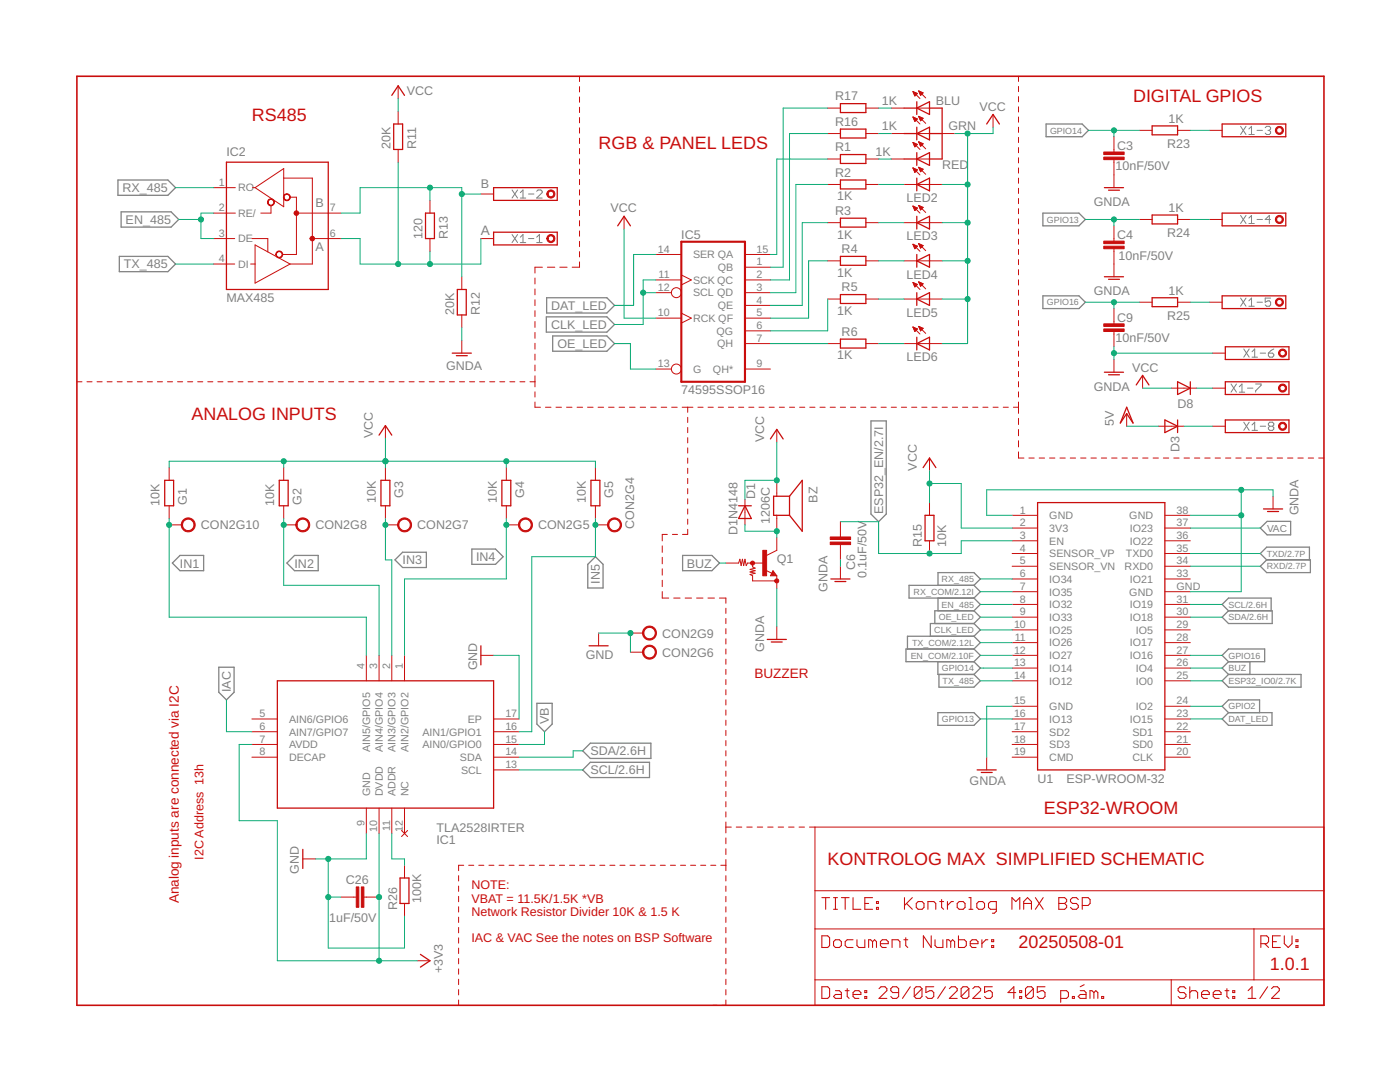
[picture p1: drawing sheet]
<svg xmlns="http://www.w3.org/2000/svg" width="279mm" height="216mm" viewBox="0 0 279 216" stroke-linecap="round" stroke-linejoin="round" font-family="sans-serif">
<g fill="none" stroke="#808080" stroke-width=".2">
<path d="M102.2 37.9l1.1 1.6M103.3 37.9l-1.1 1.6M103.8 38.4l.6-.5v1.6M103.8 39.5h1.1M105.5 38.7h1.1M107.1 38.2l.3-.3h.5l.3 .3v.2l-1.1 1.1h1.1M247.6 25.2l1.1 1.6M248.7 25.2l-1.1 1.6M249.2 25.7l.6-.5v1.6M249.2 26.8h1.1M250.9 26h1M252.5 25.5l.3-.3h.5l.3 .3v.2l-.3 .3"/>
<path d="M253 26h.3M253.3 26l.3 .3v.3l-.3 .2h-.5l-.3-.2M102.2 46.8l1.1 1.6M103.3 46.8l-1.1 1.6M103.8 47.3l.6-.5v1.6M103.8 48.4h1.1M105.5 47.6h1.1M107.1 48.4h1.1M107.1 47.3l.6-.5v1.6M247.6 43l1.1 1.6M247.6 59.5l1.1 1.6M248.7 43l-1.1 1.6"/>
<path d="M248.7 59.5l-1.1 1.6M249.2 43.5l.6-.5v1.6M249.2 44.6h1.1M250.9 43.8h1M253.6 59.5h-1.1v.8l.5-.3h.3l.3 .3v.5l-.3 .3h-.5l-.3-.3M253.6 43.8h-1.1l.8-.8v1.6M245.7 76.6l1.1 1.7M246.8 76.6l-1.1 1.7M247.3 77.2l.6-.6v1.7M247.3 78.3h1.1M248.2 69.6l1.1 1.7M249 77.4h1"/>
<path d="M249.2 60l.6-.5v1.6M249.2 61.1h1.1M249.3 69.6l-1.1 1.7M249.9 70.2l.5-.6v1.7M249.9 71.3h1.1M250.6 76.6h1.1v.3l-1.1 1.1v.3M250.9 60.3h1M251.5 70.5h1.1M253.1 70.5h.9l.2 .2v.3l-.2 .3h-.6l-.3-.3zM254.2 69.6l-.5 .3-.6 .6M248.2 84.2l1.1 1.7M249.3 84.2l-1.1 1.7"/>
<path d="M249.9 84.8l.5-.6v1.7M249.9 85.9h1.1M251.5 85h1.1M253.4 85l-.3-.2v-.3l.3-.3h.6l.2 .3v.3l-.2 .2M253.4 85l-.3 .3v.3l.3 .3h.6l.2-.3v-.3l-.2-.3M253.4 85h.6"/>
</g>
<g fill="none" stroke="#808080" stroke-width=".25">
<path d="M23.5 35.9h10l1.5 1.5-1.5 1.6h-10zM208.8 24.7h7.2l1.2 1.3-1.2 1.3h-7.2zM23.8 51.2h9.7l1.5 1.5-1.5 1.5h-9.7zM24.2 42.3h9.9l1.6 1.5-1.6 1.5h-9.9zM109.1 59.4h12l1.5 1.5-1.5 1.6h-12zM208.1 42.5h7.2l1.3 1.3-1.3 1.3h-7.2zM208.1 59h7.2l1.3 1.3-1.3 1.3h-7.2zM109 63.2h12.1l1.5 1.5-1.5 1.6h-12.1zM110.3 67h10.8l1.5 1.6-1.5 1.5h-10.8zM173.8 84h3.1v18.6l-1.6 1.5-1.5-1.5zM34.4 112.4l1.5-1.6h4.7v3.1h-4.7zM57.3 112.4l1.5-1.6h4.7v3.1h-4.7z"/>
<path d="M78.8 111.7l1.5-1.5h4.8v3h-4.8zM94.2 109.6h4.7l1.5 1.5-1.5 1.5h-4.7zM118.8 111.1l1.6 1.5v4.7h-3.1v-4.7zM136.2 110.8h5.9l1.5 1.6-1.5 1.5h-5.9zM187.2 116.8v-2.5h7.2l1.2 1.2-1.2 1.3M187.2 119.3v2.6M194.4 116.8l1.2 1.3-1.2 1.2M194.4 116.8h-13v2.5h13M194.4 119.3l1.2 1.3-1.2 1.3M251.5 113l1.3-1.3h8.7v2.6h-8.7zM251.5 105.4l1.4-1.4h4.7v2.7h-4.7zM252.8 111.7l-1.3-1.3 1.3-1.2h8.5v2.5"/>
<path d="M43.7 133.1h3v5l-1.5 1.6-1.5-1.6zM187.2 132v2.6h7.2M187.4 134.6v2.5h7l1.2-1.3-1.2-1.2M194.4 129.5h-13.6v2.5h13.6M194.4 121.9l1.2 1.2-1.2 1.3M194.4 124.4h-8.7v2.6M194.4 121.9h-7.8v2.5M194.4 127l1.2 1.2-1.2 1.3M194.4 127h-13.3v2.5M194.4 124.4l1.2 1.3-1.2 1.3M194.4 129.5l1.2 1.3-1.2 1.2M194.4 132l1.2 1.3-1.2 1.3"/>
<path d="M243.9 130.8l1.3-1.3h7.2v2.5h-7.2zM243.9 123.1l1.3-1.2h8.7v2.5h-8.7zM245.2 132l-1.3 1.3 1.3 1.3M245.2 134.6h14.5v2.5h-14.5l-1.3-1.3zM245.2 121.9l-1.3-1.3 1.3-1.3h8.5v2.6M249.4 132v2.6M107.1 140.3h3.1v4.2l-1.5 1.5-1.6-1.5zM116.3 149.8l1.5-1.5h12.1v3h-12.1zM116.3 153.6l1.5-1.5h11.8v3.1h-11.8zM187.2 142.2h7.2l1.2 1.3-1.2 1.2h-7.2zM243.9 143.5l1.3-1.3h8.7v2.5h-8.7zM245.2 142.2l-1.3-1.3 1.3-1.2h6.2v2.5"/>
</g>
<g fill="none" stroke="#c90d0c" stroke-width=".2">
<path d="M79.5 17.1v2.6M115.7 15.2v1.1M115.7 17.3v1.1M115.7 19.3v1.1M182.2 18.3l1.4 1.4M182.2 18.3l.9 .3-.5 .6zM182.2 18.4h.2M182.3 18.5h.4M182.3 18.6h.6M182.4 18.7h.6M182.4 18.8h.5M182.5 19h.3"/>
<path d="M182.5 19.1h.2M183.3 18.1l1.4 1.4M183.3 18.1l.9 .4-.5 .5zM183.4 18.2h.1M183.4 18.4h.4M183.5 18.5h.6M183.5 18.6h.6M183.6 18.7h.4M183.6 18.8h.3M183.7 19h.1M203.3 15.2v1.1M203.3 17.3v1"/>
<path d="M203.3 19.3v1M42.7 37.4h4.3M50.4 37.4h.5M50.9 37.4l5.7-3.8v7.7zM56.6 35.5h5.7v17.2h-4.4M57.9 39.3h1.3v11.5h-2.8M79.5 22.2v2.5M79.5 29.8v2.6M85.8 40v2.5M96 38.7h2.5M115.7 21.4v1.1M115.7 23.5v1"/>
<path d="M115.7 25.5v1.1M115.7 27.6v1M115.7 29.6v1.1M115.7 31.7v1M115.7 33.7v1.1M115.7 35.8v1.1M115.7 37.9v1M115.7 39.9v1.1M165.2 31.7h2.5M165.2 36.8h2.5M165.2 26.6h2.5M165.2 21.6h2.5"/>
<path d="M172.8 31.7h2.5M172.8 36.8h2.5M172.8 26.6h2.5M172.8 21.6h2.5M177.9 31.7h2.5M177.9 26.6h2.5M177.9 21.6h2.5M180.4 36.8h7.6M182.2 33.5l1.4 1.4M182.2 33.5h.1M182.2 33.5l.9 .4-.5 .5M182.2 33.5l.4 .9"/>
<path d="M182.2 23.3l1.4 1.4M182.2 23.3l.9 .4-.5 .5zM182.2 28.4l1.4 1.4M182.2 28.4l.9 .4-.5 .5zM182.2 23.4h.2M182.2 28.5h.1M182.3 33.7h.3M182.3 23.5h.3M182.3 28.6h.3M182.3 33.8h.6M182.3 23.7h.6M182.3 28.7h.6"/>
<path d="M182.4 33.9h.7M182.4 23.8h.6M182.4 28.9h.6M182.4 34h.5M182.4 29h.5M182.4 23.9h.5M182.5 34.2h.3M182.5 24h.3M182.5 29.1h.3M182.5 34.3h.2M182.5 29.2h.2M182.5 24.2h.2"/>
<path d="M182.6 34.4h.1M183 31.7h2.5M183 26.6h2.5M183 21.6h2.5M183.3 33.4l1.4 1.4M183.3 33.4l.9 .4-.5 .5zM183.3 33.4h.2M183.3 23.2l1.4 1.4M183.3 23.2l.9 .4-.5 .5zM183.3 28.3l1.4 1.4M183.3 28.3l.9 .4-.5 .5zM183.4 23.3h.1"/>
<path d="M183.4 28.4h.1M183.4 33.5h.3M183.4 23.4h.4M183.4 28.5h.3M183.5 33.7h.5M183.5 23.5h.6M183.5 28.6h.5M183.5 33.8h.7M183.5 23.7h.7M183.5 28.7h.7M183.6 33.9h.5M183.6 23.8h.4"/>
<path d="M183.6 28.9h.5M183.6 34h.4M183.6 23.9h.3M183.6 29h.3M183.7 34.2h.1M183.7 29.1h.1M183.7 24h.1M188 26.6h2.6M198.2 22.8v2.6M203.3 21.3v1.1M203.3 23.3v1.1M203.3 25.4v1"/>
<path d="M203.3 27.4v1M203.3 29.4v1.1M203.3 31.5v1M203.3 33.5v1M203.3 35.5v1.1M203.3 37.6v1M203.3 39.6v1M222.3 27.3v3M222.3 31.9v5.5M227.4 26h2.5M235 26h2.6M241.4 26h2.5"/>
<path d="M42.7 42.5h4.3M42.7 47.6h4.1M42.7 52.7h4.1M50 52.7h.9M50.3 47.6h3.1v2.7M50.9 48.9l7 3.8-7 3.8zM54.1 41v1.5h-2.1M59.2 42.5h8.9M62.3 47.6h5.8M85.8 47.6v2.5M92.2 55.2v2.6M96 47.6h2.5"/>
<path d="M106.8 55.5v1.2M106.8 57.7v1.1M106.8 59.8v1.2M108.2 53.3h-1.4v1.2M109.2 53.3h1.5M111.7 53.3h1.5M115.7 52.3v1h-1.5M115.7 42v1M115.7 44v1.1M115.7 46.1v1M115.7 48.2v1M115.7 50.2v1.1"/>
<path d="M124.5 43.2v2.5M130.9 55.9h5.1M130.9 58.4h3.1M130.9 50.8h5.1M136 54.9l2 1-2 1M148.7 53.3h5.1M148.7 55.9h5.1M148.7 58.4h5.1M148.7 50.8h5.1M165.2 44.4h2.5M165.2 52h2.5M165.2 59.7h2.5"/>
<path d="M172.8 44.4h2.5M172.8 52h2.5M172.8 59.7h2.5M180.4 44.4h7.6M180.4 52h7.6M180.4 59.7h7.6M182.2 41.1l1.4 1.4M182.2 41.1h.1M182.2 41.1l.9 .4-.5 .5M182.2 41.1l.4 .9M182.2 48.7l1.4 1.4M182.2 48.7l.9 .4-.5 .5z"/>
<path d="M182.2 56.4l1.4 1.4M182.2 56.4l.9 .3-.5 .6zM182.2 41.3h.3M182.2 48.9h.3M182.2 56.5h.2M182.3 49h.5M182.3 56.6h.4M182.3 41.4h.5M182.4 41.5h.7M182.4 49.1h.6M182.4 56.7h.6M182.4 49.2h.6"/>
<path d="M182.4 56.8h.6M182.4 41.6h.6M182.4 57h.5M182.5 41.8h.3M182.5 49.4h.4M182.5 49.5h.2M182.5 57.1h.3M182.5 41.9h.2M182.5 57.2h.1M182.6 42h.1M182.6 49.6h.1M183.3 41l1.4 1.4"/>
<path d="M183.3 41l.9 .4-.5 .5zM183.3 41h.1M183.3 48.6l1.4 1.4M183.3 48.6l.9 .4-.5 .5zM183.3 56.2l1.4 1.4M183.3 56.2l.9 .4-.5 .5zM183.4 48.7h.2M183.4 56.3h.2M183.4 41.1h.3M183.4 56.5h.5M183.5 41.3h.5M183.5 48.9h.4"/>
<path d="M183.5 41.4h.7M183.5 49h.7M183.5 56.6h.6M183.5 49.1h.6M183.5 56.7h.6M183.6 41.5h.5M183.6 41.6h.4M183.6 49.2h.4M183.6 56.8h.4M183.6 49.4h.3M183.6 57h.3M183.7 41.8h.2"/>
<path d="M183.7 57.1h.1M183.7 41.9h.1M183.7 49.5h.1M203.3 41.6v1.1M203.3 43.7v1M203.3 45.7v1M203.3 47.7v1M203.3 49.8v1M203.3 51.8v1M203.3 53.8v1M203.3 55.8v1.1M203.3 57.9v1"/>
<path d="M203.3 59.9v1M222.3 45.1v3M222.3 49.6v5.6M227.4 43.8h2.5M235 43.8h2.6M241.4 43.8h2.5M15.3 76.2h1.1M17.4 76.2h1M19.4 76.2h1M21.4 76.2h1M23.4 76.2h1M25.4 76.2h1"/>
<path d="M27.4 76.2h1M29.4 76.2h1M31.4 76.2h1M33.4 76.2h1M35.4 76.2h1M37.4 76.2h1.1M39.5 76.2h1M41.5 76.2h1M43.5 76.2h1M45.5 76.2h1M47.5 76.2h1M49.5 76.2h1"/>
<path d="M51.5 76.2h1M53.5 76.2h1M55.5 76.2h1M57.5 76.2h1M59.5 76.2h1.1M61.6 76.2h1M63.6 76.2h1M65.6 76.2h1M67.6 76.2h1M69.6 76.2h1M71.6 76.2h1M73.6 76.2h1"/>
<path d="M75.6 76.2h1M77.6 76.2h1M79.7 76.2h.9M81.6 76.2h1.1M83.7 76.2h1M85.7 76.2h1M87.7 76.2h1M89.7 76.2h1M91.7 76.2h1M92.2 62.8v2.6M92.2 67.9v2.6M93.7 76.2h1"/>
<path d="M95.7 76.2h1M97.7 76.2h1M99.7 76.2h1M101.7 76.2h1M103.8 76.2h1M105.8 76.2h1M106.8 62v1.2M106.8 64.2v1.1M106.8 66.3v1.2M106.8 68.5v1.2M106.8 70.7v1.1M106.8 72.8v1.2"/>
<path d="M106.8 75v2.2M106.8 78.2v1M130.9 63.5h5.1M130.9 73.6h3.1M136 62.5l2 1-2 1M148.7 60.9h5.1M148.7 63.5h5.1M148.7 66h5.1M148.7 68.6h5.1M148.7 73.6h5.1M165.2 68.6h2.5M172.8 68.6h2.5"/>
<path d="M180.4 68.6h7.6M182.2 65.3l1.4 1.4M182.2 65.3h.1M182.2 65.3l.9 .3M182.2 65.3l.4 .8 .5-.5M182.2 65.4h.3M182.3 65.5h.5M182.4 65.6h.7M182.4 65.7h.6M182.5 65.9h.3M182.5 66h.2M182.6 66.1h.1"/>
<path d="M183.3 65.1l1.4 1.4M183.3 65.1l.9 .4-.5 .5M183.3 65.1l.4 .9M183.3 65.2h.1M183.4 65.3h.3M183.5 65.4h.5M183.5 65.5h.7M183.6 65.6h.5M183.6 65.7h.4M183.7 65.9h.2M183.7 66h.1M203.3 61.9v1.1"/>
<path d="M203.3 64v1M203.3 66v1M203.3 68v1.1M203.3 70.1v1M203.3 72.1v1M203.3 74.1v1.1M203.3 76.2v1M203.3 78.2v1M222.3 61.6v3M222.3 66.1v3.1M222.3 71.7v2.6M227.4 60.3h2.5"/>
<path d="M228 74.9v2.5M233.7 77.4h5.1M235 60.3h2.6M241.4 60.3h2.5M242 70.5h2.5M242 77.4h2.5M33.8 93.3v2.5M56.6 93.3v2.5M76.9 84.9v2.6M76.9 93.3v2.5M101 93.3v2.5M106.8 80.2v1.1h1.1"/>
<path d="M108.9 81.3h1.1M111 81.3h1.1M113.1 81.3h1.1M115.2 81.3h1.1M117.3 81.3h1.1M118.8 93.3v2.5M119.4 81.3h1.1M121.5 81.3h1.1M123.5 81.3h1.2M125.6 81.3h1.1M127.8 81.3h1M129.9 81.3h1.1"/>
<path d="M132 81.3h1.1M134 81.3h1.1M136.1 81.3h2.2M137.2 81.3v1M137.2 83.3v1M137.2 85.3v1M137.2 87.3v1.1M137.2 89.4v1M137.2 91.4v1M137.2 93.4v1.1M137.2 95.5v1M137.2 97.5v1"/>
<path d="M137.2 99.5v1M139.3 81.3h1M141.3 81.3h1M143.3 81.3h1.1M145.4 81.3h1M147.4 81.3h1M148.7 99.7v5M149.4 81.3h1.1M151.5 81.3h1M153.5 81.3h1M155 85.7v2.5M155 95.8v3.2"/>
<path d="M155.5 81.3h1M157.6 81.3h1M159.6 81.3h1M161.6 81.3h1M163.6 81.3h1.1M165.7 81.3h1M167.7 81.3h1M169.7 81.3h1.1M171.8 81.3h1M173.8 81.3h1M175.8 81.3h1.1M177.9 81.3h1"/>
<path d="M179.9 81.3h1M181.9 81.3h1.1M184 81.3h1M185.5 91.4v2.5M186 81.3h1M188 81.3h1.1M190.1 81.3h1M192.1 81.3h1M194.1 81.3h1.1M196.2 81.3h1M198.2 81.3h1M200.2 81.3h1"/>
<path d="M202.2 81.3h1.1M203.3 80.2v2.3M203.3 83.5v1.2M203.3 85.7v1.3M203.3 87.9v1.3M203.3 90.2v1.2h1M205.3 91.4h1.1M207.4 91.4h1.1M209.5 91.4h1M211.5 91.4h1.1M213.6 91.4h1.1M215.7 91.4h1"/>
<path d="M217.7 91.4h1.1M219.8 91.4h1.1M221.8 91.4h1.1M223.9 91.4h1.1M224.9 82.5v2.5M226 91.4h1.1M228 91.4h1.1M230.1 91.4h1.1M231.2 85h5.1M232.2 91.4h1M234.3 91.4h1M236.3 91.4h1.1"/>
<path d="M238.4 91.4h1M240.4 91.4h1.1M242 85h2.5M242.5 91.4h1.1M244.6 91.4h1M246.6 91.4h1.1M248.7 91.4h1.1M250.8 91.4h1M252.8 91.4h1.1M254.1 99v2.6M254.9 91.4h1.1M257 91.4h1"/>
<path d="M259 91.4h1.1M261.1 91.4h1M263.2 91.4h1M33.8 100.9v2.6M33.8 104.7h2.5M56.6 100.9v2.6M56.6 104.7h2.6M76.9 100.9v2.6M76.9 104.7h2.6M101 100.9v2.6M101 104.7h2.6M118.8 100.9v2.6"/>
<path d="M118.8 104.7h2.6M132.2 108.9v1.3M132.2 111.2v1.3M132.2 113.5v1.3M132.2 115.8v1.3M132.2 118v1.3h1.3M133.2 106.6h-1v1.3M134.2 106.6h1M134.5 119.3h1.2M136.7 119.3h1.3M137.2 101.6v1M137.2 103.6v1"/>
<path d="M137.2 105.6v1h-1M139 119.3h1.3M141.3 119.3h1.3M143.6 119.3h1.3v1.1M144.9 112.4h2.5l.3-.8 .2 1.3 .3-1.3 .2 1.3 .3-1.3 .2 1.3 .3-.5h3M150.2 112.4v.7l.5 .3-1 .2 1 .3-1 .2 1 .3-1 .2 .5 .3v1h4.8M152.8 113.8l1.2 .6M154.3 113.9l.7 1h-1.2zM155 107.3v2.5l-2 1M155 102.8v3.2M155 114.9v2.5M167.7 104.1v3"/>
<path d="M167.7 108.7v3M167.7 113v2.5M185.5 100.3v2.5M185.5 107.9v2.5M202 102.8h5.1M202 107.9h5.1M202 110.4h5.1M202 113h5.1M202 115.5h5.1M202 118.1h5.1M202 105.4h5.1M232.5 102.8h5.1"/>
<path d="M232.5 107.9h5.1M232.5 110.4h5.1M232.5 113h5.1M232.5 115.5h5.1M232.5 118.1h5.1M232.5 105.4h5.1M73.1 130.8v5M75.6 130.8v5M78.2 130.8v5M80.7 130.8v5M96 130.8h2.5M119.5 126.3v2.6"/>
<path d="M125.8 126.3h2.6M125.8 130.1h2.6M144.9 121.4v1M144.9 123.4v1M144.9 125.4v1.1M144.9 127.5v1M144.9 129.5v1M144.9 131.5v1M144.9 133.6v1M144.9 135.6v1M144.9 137.6v1M144.9 139.6v1.1"/>
<path d="M155 125.1v2.5M202 120.6h5.1M202 123.1h5.1M202 130.8h5.1M202 125.7h5.1M202 128.2h5.1M202 133.3h5.1M202 135.8h5.1M232.5 120.6h5.1M232.5 123.1h5.1M232.5 130.8h5.1M232.5 125.7h5.1"/>
<path d="M232.5 128.2h5.1M232.5 133.3h5.1M232.5 135.8h5.1M50.3 143.5h5.1M50.3 146h5.1M50.3 148.5h5.1M50.3 151.1h5.1M98.5 143.5h5.1M98.5 146h5.1M98.5 148.5h5.1M98.5 151.1h5.1M98.5 153.6h5.1"/>
<path d="M144.9 141.7v1M144.9 143.7v1M144.9 145.7v1.1M144.9 147.8v1M144.9 149.8v1M144.9 151.8v1.1M144.9 153.9v1M144.9 155.9v1M144.9 157.9v1.1M144.9 160v1M196.9 151.1v2.5M202 143.5h5.1"/>
<path d="M202 140.9h5.1M202 146h5.1M202 148.5h5.1M202 151.1h5.1M232.5 143.5h5.1M232.5 140.9h5.1M232.5 146h5.1M232.5 148.5h5.1M232.5 151.1h5.1M60.4 171.4h2.6M68.1 179h3M72.6 179h3"/>
<path d="M73.1 161.2v5.1M75.6 161.2v5.1M78.2 161.2v5.1M80.1 165.7l1.2 1.2M80.7 161.2v5.1M80.7 172.7v2.5M81.3 165.7l-1.2 1.2M91.5 174.7v1.1M91.5 176.8v1.1M91.5 178.9v1M92.5 172.7h-1v1M93.5 172.7h1.1"/>
<path d="M95.5 172.7h1.1M97.6 172.7h1M99.6 172.7h1M101.6 172.7h1M103.6 172.7h1M105.6 172.7h1M107.6 172.7h1M109.6 172.7h1.1M111.7 172.7h1M113.7 172.7h1M115.7 172.7h1M117.7 172.7h1"/>
<path d="M119.7 172.7h1M121.7 172.7h1M123.7 172.7h1M125.7 172.7h1M127.8 172.7h1M129.8 172.7h1M131.8 172.7h1M133.8 172.7h1M135.8 172.7h1M137.8 172.7h1M139.8 172.7h1M141.8 172.7h1.1"/>
<path d="M143.8 172.7h1.1M144.9 162v1M144.9 164v2.2M144.9 167.2v1.2M144.9 169.4v1.1M144.9 171.5v2.2M144.9 174.7v1.1M144.9 176.8v1.1M144.9 178.9v1M144.9 165h1M146.9 165h1.1M149 165h1.1"/>
<path d="M151.1 165h1.1M153.2 165h1.1M155.3 165h1.1M157.4 165h1.1M159.5 165h1M161.5 165h102.7v35.6h-101.6v-35.6M162.6 177.7h101.6M80.7 180.3v2.5M83.3 191.7h2.5M91.5 180.9v1.1M91.5 183v1.1M91.5 185.1v1"/>
<path d="M91.5 187.1v1.1M91.5 189.2v1.1M91.5 191.3v1M91.5 193.3v1.1M91.5 195.4v1.1M91.5 197.5v1M91.5 199.5v1.1M144.9 180.9v1.1M144.9 183v1.1M144.9 185.1v1M144.9 187.1v1.1M144.9 189.2v1.1"/>
<path d="M144.9 191.3v1M144.9 193.3v1.1M144.9 195.4v1.1M144.9 197.5v1M144.9 199.5v1.1h-.8M162.6 185.4h101.6M162.6 195.5h101.6M233.7 195.5v5.1M250.3 185.4v10.1M142.3 200.6h.8"/>
<circle cx="135" cy="58.4" r=".99"/>
<circle cx="135" cy="73.6" r=".99"/>
</g>
<path d="M15.3 15.2h248.9v185.4h-248.9z" fill="none" stroke="#c90d0c" stroke-width=".32"/>
<g fill="none" stroke="#c90d0c" stroke-width=".21">
<path d="M164 179.1h1.6M164.8 179.1v2.3M166.3 179.1h.8M166.7 179.1v2.3M167.9 179.1h1.6M168.7 179.1v2.3M170.2 179.1v2.3h1.6M174.1 179.1h-1.5v2.3h1.5M174.9 179.9h.4v.4h-.4zM180.5 179.1v2.3M182.1 179.1l-1.6 1.6M187.5 179.9h.8"/>
<path d="M187.9 179.5v1.6l.4 .3M189.1 179.9v1.5M190.3 179.9h-.4l-.8 .8M193.4 179.1h.4v2.3M206.6 179.1l1.6 2.3M208.2 179.1l-1.6 2.3M211.3 179.1h1.2l.4 .4v.4l-.4 .4 .4 .4v.4l-.4 .3h-1.2zM215.2 179.5l-.4-.4h-.8l-.4 .4v.4l.4 .4h.8l.4 .4v.4l-.4 .3h-.8l-.4-.3M164 186.7h1.2l.4 .4v1.6l-.4 .4h-1.2zM164 196.9h1.2l.4 .4v1.5l-.4 .4h-1.2zM166.3 187.9l.4-.4h.8l.4 .4v.8l-.4 .4h-.8l-.4-.4zM166.3 181.4h.8"/>
<path d="M166.7 197.7h.8l.4 .4v1.1h-1.2l-.4-.4 .4-.4h1.2M168.7 197.7h.8M169.1 197.3v1.5l.4 .4M170.2 198.4h1.6v-.3l-.4-.4h-.8l-.4 .4v.7l.4 .4h.8M170.2 187.5h-1.1l-.4 .4v.8l.4 .4h1.1M171 187.5v1.2l.4 .4h1.2v-1.6M172.6 198.8h.4v.4h-.4zM172.6 197.7h.4v.4h-.4zM172.6 180.3h.8M174.1 187.9l-.3-.4h-.4v1.6M174.1 187.9l.4-.4 .4 .4v1.2M174.1 187.9v1.2"/>
<path d="M174.9 181.1h.4v.3h-.4zM175.4 197.3l.4-.4h.8l.4 .4v.4l-1.6 1.5h1.6M175.7 188.3h1.6v-.4l-.4-.4h-.8l-.4 .4v.8l.4 .4h.8M178 189.1v-1.6h1.2l.4 .4v1.2M179.3 198.1h-1.1l-.4-.4v-.4l.4-.4h.7l.4 .4v1.5l-.4 .4h-.7l-.4-.4M180.4 187.5h.8M180.8 187.1v1.6l.4 .4M180.9 180.3l1.2 1.1M181.7 196.9l-1.6 2.3M182.9 180.3l.3-.4h.8l.4 .4v.8l-.4 .3h-.8l-.3-.3zM184 197.3v1.5l-.4 .4h-.8l-.3-.4M184 197.3l-.4-.4h-.8l-.3 .4v1.5"/>
<path d="M184 197.3l-1.5 1.5M185.2 181.4v-1.5h1.2l.4 .4v1.1M185.8 186.7v2.4l-1.5-2.4v2.4M186.4 196.9h-1.6v1.2l.8-.4h.4l.4 .4v.7l-.4 .4h-.8l-.4-.4M186.6 187.5v1.2l.4 .4h1.2v-1.6M188.7 196.9l-1.6 2.3M189.5 197.3l.4-.4h.7l.4 .4v.4l-1.5 1.5h1.5M189.7 187.9l-.4-.4h-.3v1.6M189.7 187.9v1.2M189.7 187.9l.4-.4 .4 .4v1.2M191 180.3l.4-.4h.8l.4 .4v.8l-.4 .3h-.8l-.4-.3zM191.3 186.7v2.4h1.2l.3-.4v-.8l-.3-.4h-1.2"/>
<path d="M193.4 197.3v1.5l-.4 .4h-.8l-.4-.4M193.4 197.3l-.4-.4h-.8l-.4 .4v1.5M193.4 197.3l-1.6 1.5M193.4 181.4h.8M193.6 188.3h1.6v-.4l-.4-.4h-.8l-.4 .4v.8l.4 .4h.8M194.1 197.3l.4-.4h.8l.4 .4v.4l-1.6 1.5h1.6M194.9 180.3l.4-.4h.8l.4 .4v.8l-.4 .3h-.8l-.4-.3zM196 187.5v1.6M197.1 187.5h-.4l-.7 .8M197.9 188.7h.4v.4h-.4zM197.9 187.5h.4v.4h-.4zM198 196.9h-1.5v1.2l.8-.4h.4l.3 .4v.7l-.3 .4h-.8l-.4-.4"/>
<path d="M198.8 181.4h-1.1l-.4-.3v-.8l.4-.4h1.1v1.9l-.4 .4h-.3M202 181.4v-2.3l.7 .8 .8-.8v2.3M202.7 198.1h-1.5l1.1-1.2v2.3M203.5 198.8h.4v.4h-.4zM203.5 197.7h.4v.4h-.4zM204.3 180.3h1.5M204.3 181.4v-1.5l.8-.8 .7 .8v1.5M206.2 197.3v1.5l-.4 .4h-.7l-.4-.4M206.2 197.3l-.4-.4h-.7l-.4 .4v1.5M206.2 197.3l-1.5 1.5M208.6 196.9h-1.6v1.2l.8-.4h.4l.4 .4v.7l-.4 .4h-.8l-.4-.4M211.3 180.3h1.2"/>
<path d="M211.7 199.2h1.2l.3-.4v-.7l-.3-.4h-1.2v2.3M214 198.8h.4v.4h-.4zM215.6 197.7h.8l.3 .4v1.1h-1.1l-.4-.4 .4-.4h1.1M216 180.7h1.1l.5-.4v-.8l-.5-.4h-1.1v2.3M216.4 196.5l-.8 .4M218.3 198.1l-.4-.4h-.4v1.5M218.3 198.1v1.1M218.3 198.1l.4-.4 .4 .4v1.1M219.9 198.8h.4v.4h-.4zM236.7 197.3l-.4-.4h-.8l-.4 .4v.4l.4 .4h.8l.4 .3v.4l-.4 .4h-.8l-.4-.4M237.4 198.1l.4-.4h.8l.4 .4v1.1M237.4 196.9v2.3"/>
<path d="M239.8 198.4h1.5v-.3l-.3-.4h-.8l-.4 .4v.7l.4 .4h.8M242.1 198.4h1.6v-.3l-.4-.4h-.8l-.4 .4v.7l.4 .4h.8M244.5 197.7h.8M244.9 197.3v1.5l.4 .4M246 198.8h.4v.4h-.4zM246 197.7h.4v.4h-.4zM249.1 199.2h1.5M249.1 197.7l.8-.8v2.3M251.6 188.3h1.2l.4-.4v-.8l-.4-.4h-1.2v2.4M252.4 188.3l.8 .8M253 196.9l-1.6 2.3M253.8 197.3l.3-.4h.8l.4 .4v.4l-1.5 1.5h1.5"/>
<path d="M254 187.9h.7M255.5 186.7h-1.5v2.4h1.5M256.3 186.7v1.6l.8 .8 .8-.8v-1.6M258.6 188.7h.4v.4h-.4zM258.6 187.5h.4v.4h-.4z"/>
</g>
<g fill="none" stroke="#c90d0c" stroke-width=".25">
<path d="M78.2 19l1.3-1.9 1.2 1.9M45.2 32.4h20.3v25.4h-20.3zM78.6 24.7h1.7v5.1h-1.7zM98.5 37.4h12.7v2.6h-12.7zM167.7 30.8h5.1v1.8h-5.1zM167.7 20.7h5.1v1.8h-5.1zM167.7 25.8h5.1v1.7h-5.1zM167.7 35.9h5.1v1.8h-5.1zM180.4 21.6h2.6M180.4 31.7h2.6M180.4 26.6h2.6M183 36.8l2.5-1.3v2.6z"/>
<path d="M183 20.3v2.5M183 25.4v2.5M183 30.5v2.5M183 35.5v2.6M183 21.6l2.5-1.3v2.5zM183 26.6l2.5-1.2v2.5zM183 31.7l2.5-1.2v2.5zM185.5 21.6h2.5v10.1h-2.5M185.5 26.6h2.5M196.9 24.7l1.3-1.9 1.3 1.9M220.4 37.4h3.8M221.2 38h2.2"/>
<path d="M229.9 25.1h5.1v1.8h-5.1zM243.9 24.7h12.7v2.6h-12.7zM84.9 42.5h1.8v5.1h-1.8zM91.3 57.8h1.7v5h-1.7zM98.5 46.3h12.7v2.6h-12.7zM123.3 45.1l1.2-1.9 1.3 1.9M167.7 43.5h5.1v1.8h-5.1zM167.7 51.2h5.1v1.7h-5.1zM167.7 58.8h5.1v1.8h-5.1zM183 43.2v2.5M183 50.8v2.5M183 58.4v2.5"/>
<path d="M183 44.4l2.5-1.2v2.5zM183 52l2.5-1.2v2.5zM183 59.7l2.5-1.3v2.5zM220.4 55.2h3.8M221.2 55.7h2.2M229.9 42.9h5.1v1.8h-5.1zM229.9 59.4h5.1v1.8h-5.1zM243.9 42.5h12.7v2.6h-12.7zM243.9 59h12.7v2.6h-12.7zM90.3 70.5h3.8M91.1 71h2.2M167.7 67.7h5.1v1.7h-5.1z"/>
<path d="M183 67.3v2.5M183 68.6l2.5-1.3v2.5zM220.4 74.3h3.8M221.2 74.8h2.2M226.8 76.8l1.2-1.9 1.3 1.9M235 76.2l2.6 1.2-2.6 1.3zM237.6 76.2v2.5M244.5 69.2h12.7v2.5h-12.7zM244.5 76.2h12.7v2.5h-12.7zM32.9 95.8h1.7v5.1h-1.7zM55.7 95.8h1.8v5.1h-1.8zM75.6 86.8l1.3-1.9 1.3 1.9"/>
<path d="M76 95.8h1.8v5.1h-1.8zM100.2 95.8h1.7v5.1h-1.7zM117.9 95.8h1.8v5.1h-1.8zM153.8 87.6l1.2-1.9 1.3 1.9M157.6 99h-3.2v3.8h3.2M157.6 99v3.8M157.6 99l2.5-3.2v10.2l-2.5-3.2M184.2 93.3l1.3-1.9 1.3 1.9M224.9 81.3l1.2 3.1-1.2-1.9-1.3 1.9zM232.5 83.8l2.5 1.2-2.5 1.3zM235 83.8v2.5M244.5 83.8h12.7v2.5h-12.7z"/>
<path d="M147.4 100.9h2.5M148.7 100.9l1.2 2.6h-2.5zM154.3 114.4l.1 .2h-.4l.3-.5 .5 .7h-.8M165.8 115.5h3.8M166.6 116h2.2M184.6 102.8h1.8v5.1h-1.8zM207.1 100.3h25.4v53.3h-25.4zM252.2 101.6h3.8M253 102.1h2.2M55.4 135.8h43.1v25.4h-43.1zM96 128.9v3.8M117.6 128.9h3.8"/>
<path d="M153.1 127.6h3.8M153.9 128.1h2.2M195 153.6h3.8M195.8 154.1h2.2M60.4 169.5v3.8M79.8 175.2h1.8v5.1h-1.8zM83.9 190.4l1.9 1.3-1.9 1.3"/>
</g>
<g fill="#c90d0c" stroke="#c90d0c" stroke-width=".2">
<path d="M149.8 112.2a.4 .4 0 0 1 .7-.1 .4 .4 0 0 1-.1 .6 .4 .4 0 0 1-.6-.3l.4-.2 .1 .2-.1 .1-.4-.1z" fill-rule="evenodd"/>
<path d="M154.7 115.7a.4 .4 0 0 1 .6-.1 .4 .4 0 0 1-.1 .6 .4 .4 0 0 1-.6-.3l.4-.1 .1 .1-.1 .1-.4-.1z" fill-rule="evenodd"/>
<path d="M53.5 39.9a.7 .7 0 0 1 1.2 0 .7 .7 0 0 1-.4 1.1 .7 .7 0 0 1-.9-.6h.1a.57 .57 0 0 1 .8-.5 .57 .57 0 0 1 .1 .9 .57 .57 0 0 1-.9-.2v-.2h-.1z" fill-rule="evenodd"/>
<path d="M56.7 38.9a.7 .7 0 0 1 1.1 0 .7 .7 0 0 1-.3 1.1 .7 .7 0 0 1-.9-.7h.1a.57 .57 0 0 1 .8-.4 .57 .57 0 0 1 .1 .9 .57 .57 0 0 1-.9-.3v-.2h-.1z" fill-rule="evenodd"/>
<path d="M55.2 50.3a.7 .7 0 0 1 1.1 .1 .7 .7 0 0 1-.3 1 .7 .7 0 0 1-1-.6h.2a.57 .57 0 0 1 .8-.5 .57 .57 0 0 1 .1 1 .57 .57 0 0 1-.9-.3v-.2h-.2z" fill-rule="evenodd"/>
<path d="M58.8 42.3a.46 .46 0 0 1 .7-.1 .46 .46 0 0 1-.2 .8 .46 .46 0 0 1-.6-.5h.5h-.5z" fill-rule="evenodd"/>
<path d="M61.9 47.4a.46 .46 0 0 1 .8-.1 .46 .46 0 0 1-.2 .7 .46 .46 0 0 1-.6-.4h.5h-.5z" fill-rule="evenodd"/>
<path d="M109.3 47.1a.81 .81 0 0 1 1.3 .1 .81 .81 0 0 1-.4 1.2 .81 .81 0 0 1-1.1-.8h.3a.56 .56 0 0 1 .8-.5 .56 .56 0 0 1 .1 1 .56 .56 0 0 1-.9-.3v-.2h-.3z" fill-rule="evenodd"/>
<path d="M109.3 38.2a.81 .81 0 0 1 1.3 .1 .81 .81 0 0 1-.4 1.2 .81 .81 0 0 1-1.1-.8h.3a.56 .56 0 0 1 .8-.5 .56 .56 0 0 1 .1 1 .56 .56 0 0 1-.9-.3v-.2h-.3z" fill-rule="evenodd"/>
<path d="M254.7 25.5a.81 .81 0 0 1 1.3 .1 .81 .81 0 0 1-.4 1.2 .81 .81 0 0 1-1.1-.8h.3a.56 .56 0 0 1 .8-.5 .56 .56 0 0 1 .1 1 .56 .56 0 0 1-.9-.3v-.2h-.3z" fill-rule="evenodd"/>
<path d="M254.7 43.3a.81 .81 0 0 1 1.3 0 .81 .81 0 0 1-.4 1.3 .81 .81 0 0 1-1.1-.8h.3a.56 .56 0 0 1 .8-.5 .56 .56 0 0 1 .1 1 .56 .56 0 0 1-.9-.3v-.2h-.3z" fill-rule="evenodd"/>
<path d="M254.7 59.8a.81 .81 0 0 1 1.3 .1 .81 .81 0 0 1-.4 1.2 .81 .81 0 0 1-1.1-.8h.3a.56 .56 0 0 1 .8-.5 .56 .56 0 0 1 .1 1 .56 .56 0 0 1-.9-.3v-.2h-.3z" fill-rule="evenodd"/>
<path d="M255.4 69.9a.81 .81 0 0 1 1.2 .1 .81 .81 0 0 1-.4 1.2 .81 .81 0 0 1-1-.7h.2a.56 .56 0 0 1 .8-.5 .56 .56 0 0 1 .1 .9 .56 .56 0 0 1-.9-.2v-.2h-.2z" fill-rule="evenodd"/>
<path d="M255.4 76.9a.81 .81 0 0 1 1.2 .1 .81 .81 0 0 1-.4 1.2 .81 .81 0 0 1-1-.8h.2a.56 .56 0 0 1 .8-.4 .56 .56 0 0 1 .1 .9 .56 .56 0 0 1-.9-.3v-.2h-.2z" fill-rule="evenodd"/>
<path d="M255.4 84.5a.81 .81 0 0 1 1.3 .1 .81 .81 0 0 1-.5 1.2 .81 .81 0 0 1-1-.8h.2a.56 .56 0 0 1 .8-.4 .56 .56 0 0 1 .1 .9 .56 .56 0 0 1-.9-.3v-.2h-.2z" fill-rule="evenodd"/>
<path d="M36.6 103.8a1.4 1.4 0 0 1 2.2 .2 1.4 1.4 0 0 1-.9 2.1 1.4 1.4 0 0 1-1.7-1.4h.2a1.14 1.14 0 0 1 1.6-1 1.14 1.14 0 0 1 .3 1.9 1.14 1.14 0 0 1-1.8-.6l-.1-.3h-.2z" fill-rule="evenodd"/>
<path d="M128.6 125.4a1.39 1.39 0 0 1 2.2 .2 1.39 1.39 0 0 1-.8 2.1 1.39 1.39 0 0 1-1.8-1.4h.3a1.15 1.15 0 0 1 1.6-1.1 1.15 1.15 0 0 1 .3 2 1.15 1.15 0 0 1-1.9-.6v-.3h-.3z" fill-rule="evenodd"/>
<path d="M59.4 103.8a1.4 1.4 0 0 1 2.2 .2 1.4 1.4 0 0 1-.8 2.1 1.4 1.4 0 0 1-1.8-1.4h.3a1.14 1.14 0 0 1 1.7-.9 1.14 1.14 0 0 1 .1 1.9 1.14 1.14 0 0 1-1.8-.7v-.3h-.3z" fill-rule="evenodd"/>
<path d="M79.7 103.8a1.4 1.4 0 0 1 2.2 .2 1.4 1.4 0 0 1-.8 2.1 1.4 1.4 0 0 1-1.8-1.4h.3a1.15 1.15 0 0 1 1.6-1 1.15 1.15 0 0 1 .3 1.9 1.15 1.15 0 0 1-1.9-.6v-.3h-.3z" fill-rule="evenodd"/>
<path d="M128.6 129.2a1.39 1.39 0 0 1 2.2 .2 1.39 1.39 0 0 1-.8 2.1 1.39 1.39 0 0 1-1.8-1.4h.3a1.15 1.15 0 0 1 1.6-1.1 1.15 1.15 0 0 1 .3 2 1.15 1.15 0 0 1-1.9-.6v-.3h-.3z" fill-rule="evenodd"/>
<path d="M103.8 103.8a1.4 1.4 0 0 1 2.3 .2 1.4 1.4 0 0 1-.9 2.1 1.4 1.4 0 0 1-1.7-1.4h.2a1.15 1.15 0 0 1 1.6-1 1.15 1.15 0 0 1 .3 1.9 1.15 1.15 0 0 1-1.8-.6l-.1-.3h-.2z" fill-rule="evenodd"/>
<path d="M121.6 103.8a1.4 1.4 0 0 1 2.2 .2 1.4 1.4 0 0 1-.8 2.1 1.4 1.4 0 0 1-1.8-1.4h.3a1.15 1.15 0 0 1 1.6-1 1.15 1.15 0 0 1 .3 1.9 1.15 1.15 0 0 1-1.9-.6v-.3h-.3z" fill-rule="evenodd"/>
</g>
<g fill="#c90d0c" stroke="#c90d0c" stroke-width=".2">
<path d="M152.2 109.8h.8v5.1h-.8z"/>
<path d="M165.7 107.1h4.1v.6h-4.1z"/>
<path d="M165.7 108.2h4.1v.5h-4.1z"/>
<path d="M220.3 31.3h4v.6h-4z"/>
<path d="M220.3 30.3h4v.5h-4z"/>
<path d="M220.3 49.1h4v.5h-4z"/>
<path d="M220.3 48.1h4v.5h-4z"/>
<path d="M220.3 65.6h4v.5h-4z"/>
<path d="M220.3 64.6h4v.5h-4z"/>
<path d="M72.1 177h.5v4h-.5z"/>
<path d="M71.1 177h.5v4h-.5z"/>
</g>
<path d="M136 48.2h12.7v28h-12.7z" fill="none" stroke="#c90d0c" stroke-width=".42"/>
<g fill="none" stroke="#0dab76" stroke-width=".2">
<path d="M79.5 19.7v2.5M35 37.4h7.7M79.5 32.4v20.3M85.8 37.4v2.6M92.2 38.7h3.8M165.2 31.7h-10.2v19.1h-1.2M165.2 36.8h-6.4v21.6h-5M165.2 26.6h-7.6v29.3h-3.8M165.2 21.6h-8.9v31.7h-2.5M175.3 36.8h5.1M175.3 26.6h2.6M175.3 31.7h2.6"/>
<path d="M175.3 21.6h2.6M188 36.8h5.1M193.1 26.6v42h-5.1M198.2 25.4v1.2h-7.6M217.2 26h10.2M222.3 26v1.3M237.6 26h3.8M35 52.7h7.7M35.7 43.8h4.4M42.7 42.5h-2.6v5.1h2.6M68.1 42.5h3.8v-5.1h20.3v17.8M68.1 47.6h3.8v5.1h24.1v-5.1"/>
<path d="M85.8 50.1v2.6M124.5 45.7v17.8h6.4M128.4 58.4h2.5M130.9 55.9h-2.5v8.8h-5.8M130.9 50.8h-4.5v10.1h-3.8M165.2 52h-3.8v11.5h-7.6M165.2 44.4h-5.1v16.5h-6.3M165.2 59.7v6.3h-11.4M175.3 59.7h5.1M175.3 52h5.1M175.3 44.4h5.1M188 59.7h5.1"/>
<path d="M188 52h5.1M188 44.4h5.1M216.6 43.8h10.8M222.3 43.8v1.3M237.6 43.8h3.8M92.2 65.4v2.5M122.6 68.6h3.2v5h5.1M153.8 68.6h11.4M175.3 68.6h5.1M216.6 60.3h10.8M222.3 60.3v1.3M222.3 69.2v2.5"/>
<path d="M222.3 70.5h19.7M228 77.4h5.7M237.6 60.3h3.8M238.8 77.4h3.2M33.8 93.3v-1.3h85v1.3M56.6 92v1.3M76.9 87.5v5.8M101 92v1.3M155 88.2v7.6h-6.3v3.9M185.5 96.5h6.3v8.9h10.2M185.5 93.9v6.4M224.9 85h6.3"/>
<path d="M236.3 85h5.7M247.7 97.7v20.4h-10.1M254.1 99v-1.3h-57.2v5.1h5.1M33.8 103.5v19.6h39.3v7.7M56.6 103.5v13.3h19v14M76.9 103.5v8.2h1.3v19.1M101 103.5v12h-20.3v15.3M118.8 103.5v7.6h-12.7v34.9h-2.5M143.6 112.4h1.3M148.7 104.7v1.3h6.3v1.3M155 117.4v7.7M167.7 111.7v1.3"/>
<path d="M167.7 104.1h7.6v6.3h16.5v-2.5h10.2M195.6 118.1h6.4M195.6 115.5h6.4M237.6 102.8h10.1M237.6 105.4h13.9M237.6 110.4h13.9M237.6 113h13.9M45.2 139.7v6.3h5.1M98.5 130.8h5.1v12.7M119.5 126.3h6.3v3.8M195.6 133.3h6.4M195.6 123.1h6.4"/>
<path d="M195.6 128.2h6.4M195.6 125.7h6.4M195.6 120.6h6.4M195.6 135.8h6.4M195.6 130.8h6.4M237.6 133.3h6.3M237.6 123.1h6.3M237.6 120.6h6.3M237.6 135.8h6.3M237.6 130.8h6.3M50.3 148.5h-2.6v15.3h7.7v27.9h27.9M103.6 153.6h12.7"/>
<path d="M108.7 146v2.5h-5.1M116.3 149.8h-1.9v1.3h-10.8M195.6 143.5h6.4M202 140.9h-5.1v10.2M237.6 140.9h6.3M237.6 143.5h6.3M65.5 179h2.6M65.5 171.4v17.8h15.2v-6.4M73.1 166.3v5.1h-10.1M75.6 166.3v25.4M78.2 166.3v5.1h2.5v1.3"/>
</g>
<g fill="#0dab76" stroke="#0dab76" stroke-width=".2">
<circle cx="155" cy="106" r=".51"/>
<circle cx="247.7" cy="102.8" r=".51"/>
<circle cx="247.7" cy="97.7" r=".51"/>
<circle cx="222.3" cy="70.5" r=".51"/>
<circle cx="155" cy="95.8" r=".51"/>
<circle cx="185.5" cy="96.5" r=".51"/>
<circle cx="193.1" cy="59.7" r=".51"/>
<circle cx="193.1" cy="52" r=".51"/>
<circle cx="193.1" cy="44.4" r=".51"/>
<circle cx="193.1" cy="36.8" r=".51"/>
<circle cx="193.1" cy="26.6" r=".51"/>
<circle cx="76.9" cy="92" r=".51"/>
<circle cx="56.6" cy="92" r=".51"/>
<circle cx="101" cy="92" r=".51"/>
<circle cx="128.4" cy="58.4" r=".51"/>
<circle cx="85.8" cy="37.4" r=".51"/>
<circle cx="92.2" cy="38.7" r=".51"/>
<circle cx="85.8" cy="52.7" r=".51"/>
<circle cx="79.5" cy="52.7" r=".51"/>
<circle cx="40.1" cy="43.8" r=".51"/>
<circle cx="185.5" cy="110.4" r=".51"/>
<circle cx="222.3" cy="26" r=".51"/>
<circle cx="222.3" cy="43.8" r=".51"/>
<circle cx="222.3" cy="60.3" r=".51"/>
<circle cx="125.8" cy="126.3" r=".51"/>
<circle cx="65.5" cy="171.4" r=".51"/>
<circle cx="65.5" cy="179" r=".51"/>
<circle cx="75.6" cy="179" r=".51"/>
<circle cx="75.6" cy="191.7" r=".51"/>
<circle cx="56.6" cy="104.7" r=".51"/>
<circle cx="76.9" cy="104.7" r=".51"/>
<circle cx="33.8" cy="104.7" r=".51"/>
<circle cx="101" cy="104.7" r=".51"/>
<circle cx="118.8" cy="104.7" r=".51"/>
</g>
<g font-size="3.6" fill="#c90d0c">
<text x="226.1" y="20.3">DIGITAL GPIOS</text>
<text x="50.3" y="24.1">RS485</text>
<text x="119.5" y="29.8">RGB &amp; PANEL LEDS</text>
<text x="38.2" y="83.8">ANALOG INPUTS</text>
<text x="208.4" y="162.5">ESP32-WROOM</text>
<text x="165.2" y="172.7">KONTROLOG MAX SIMPLIFIED SCHEMATIC</text>
<text x="203.3" y="189.2">20250508-01</text>
<text x="253.4" y="193.6">1.0.1</text>
</g>
<text font-size="2.7" fill="#808080" x="96" y="47">A</text>
<g font-size="2.7" fill="#c90d0c">
<text x="150.6" y="135.2">BUZZER</text>
<text x="35.7" y="180.3" transform="rotate(-90 35.7 180.3)">Analog inputs are connected via I2C</text>
</g>
<g font-size="2.5" fill="#808080">
<text x="81.2" y="18.9">VCC</text>
<text x="166.7" y="20.1">R17</text>
<text x="176" y="20.9">1K</text>
<text x="186.8" y="20.9">BLU</text>
<text x="195.5" y="22.1">VCC</text>
<text x="77.9" y="29.8" transform="rotate(-90 77.9 29.8)">20K</text>
<text x="83" y="29.8" transform="rotate(-90 83 29.8)">R11</text>
<text x="166.7" y="25.1">R16</text>
<text x="176" y="26">1K</text>
<text x="189.3" y="26">GRN</text>
<text x="222.9" y="30">C3</text>
<text x="233" y="29.5">R23</text>
<text x="233.2" y="24.5">1K</text>
<text x="45.2" y="31.1">IC2</text>
<text x="166.7" y="30.2">R1</text>
<text x="166.7" y="35.3">R2</text>
<text x="174.7" y="31.1">1K</text>
<text x="188" y="33.6">RED</text>
<text x="222.6" y="34">10nF/50V</text>
<text x="24.4" y="38.3">RX_485</text>
<text x="63" y="41.3">B</text>
<text x="96" y="37.4">B</text>
<text x="167.1" y="40">1K</text>
<text x="180.9" y="40.4">LED2</text>
<text x="218.3" y="41.1">GNDA</text>
<text x="25.1" y="44.7">EN_485</text>
<text x="84.3" y="47.6" transform="rotate(-90 84.3 47.6)">120</text>
<text x="89.4" y="47.6" transform="rotate(-90 89.4 47.6)">R13</text>
<text x="121.8" y="42.4">VCC</text>
<text x="136" y="47.6">IC5</text>
<text x="166.7" y="42.9">R3</text>
<text x="167.1" y="47.6">1K</text>
<text x="180.9" y="48">LED3</text>
<text x="222.9" y="47.7">C4</text>
<text x="233" y="47.3">R24</text>
<text x="233.2" y="42.3">1K</text>
<text x="24.7" y="53.6">TX_485</text>
<text x="63" y="50.1">A</text>
<text x="168" y="50.5">R4</text>
<text x="223.2" y="51.8">10nF/50V</text>
<text x="167.1" y="55.2">1K</text>
<text x="168" y="58.1">R5</text>
<text x="180.9" y="55.6">LED4</text>
<text x="218.3" y="58.9">GNDA</text>
<text x="233.2" y="58.8">1K</text>
<text x="45.2" y="60.3">MAX485</text>
<text x="90.6" y="62.8" transform="rotate(-90 90.6 62.8)">20K</text>
<text x="95.7" y="62.8" transform="rotate(-90 95.7 62.8)">R12</text>
<text x="110" y="65.6">CLK_LED</text>
<text x="110" y="61.8">DAT_LED</text>
<text x="167.1" y="62.8">1K</text>
<text x="180.9" y="63.2">LED5</text>
<text x="222.9" y="64.2">C9</text>
<text x="233" y="63.8">R25</text>
<text x="111.2" y="69.4">OE_LED</text>
<text x="167.1" y="71.7">1K</text>
<text x="168" y="67">R6</text>
<text x="222.6" y="68.3">10nF/50V</text>
<text x="89" y="73.8">GNDA</text>
<text x="180.9" y="72.1">LED6</text>
<text x="218.3" y="77.9">GNDA</text>
<text x="225.9" y="74.1">VCC</text>
<text x="136" y="78.7">74595SSOP16</text>
<text x="235" y="81.4">D8</text>
<text x="74.4" y="87.5" transform="rotate(-90 74.4 87.5)">VCC</text>
<text x="152.5" y="88.2" transform="rotate(-90 152.5 88.2)">VCC</text>
<text x="222.3" y="85.1" transform="rotate(-90 222.3 85.1)">5V</text>
<text x="183" y="93.9" transform="rotate(-90 183 93.9)">VCC</text>
<text x="235.4" y="90.2" transform="rotate(-90 235.4 90.2)">D3</text>
<text x="31.9" y="100.9" transform="rotate(-90 31.9 100.9)">10K</text>
<text x="37.3" y="100.7" transform="rotate(-90 37.3 100.7)">G1</text>
<text x="54.7" y="100.9" transform="rotate(-90 54.7 100.9)">10K</text>
<text x="60.2" y="100.7" transform="rotate(-90 60.2 100.7)">G2</text>
<text x="75" y="100.3" transform="rotate(-90 75 100.3)">10K</text>
<text x="80.5" y="99.4" transform="rotate(-90 80.5 99.4)">G3</text>
<text x="99.2" y="100.3" transform="rotate(-90 99.2 100.3)">10K</text>
<text x="104.6" y="99.4" transform="rotate(-90 104.6 99.4)">G4</text>
<text x="116.9" y="100.3" transform="rotate(-90 116.9 100.3)">10K</text>
<text x="122.4" y="99.4" transform="rotate(-90 122.4 99.4)">G5</text>
<text x="150.7" y="99.7" transform="rotate(-90 150.7 99.7)">D1</text>
<text x="163.1" y="100.3" transform="rotate(-90 163.1 100.3)">BZ</text>
<text x="40.1" y="105.6">CON2G10</text>
<text x="63" y="105.6">CON2G8</text>
<text x="83.3" y="105.6">CON2G7</text>
<text x="107.4" y="105.6">CON2G5</text>
<text x="126.6" y="105.5" transform="rotate(-90 126.6 105.5)">CON2G4</text>
<text x="147.2" y="106.8" transform="rotate(-90 147.2 106.8)">D1N4148</text>
<text x="153.6" y="104.5" transform="rotate(-90 153.6 104.5)">1206C</text>
<text x="176.2" y="102.6" transform="rotate(-90 176.2 102.6)">ESP32_EN/2.7I</text>
<text x="259.1" y="102.8" transform="rotate(-90 259.1 102.8)">GNDA</text>
<text x="35.9" y="113.2">IN1</text>
<text x="58.8" y="113.2">IN2</text>
<text x="80.4" y="112.6">IN3</text>
<text x="95" y="112">IN4</text>
<text x="137.1" y="113.2">BUZ</text>
<text x="155" y="112.4">Q1</text>
<text x="170.6" y="113.6" transform="rotate(-90 170.6 113.6)">C6</text>
<text x="184" y="109.2" transform="rotate(-90 184 109.2)">R15</text>
<text x="188.8" y="109.2" transform="rotate(-90 188.8 109.2)">10K</text>
<text x="119.7" y="116.5" transform="rotate(-90 119.7 116.5)">IN5</text>
<text x="165.2" y="118.1" transform="rotate(-90 165.2 118.1)">GNDA</text>
<text x="172.9" y="115.4" transform="rotate(-90 172.9 115.4)">0.1uF/50V</text>
<text x="116.9" y="131.4">GND</text>
<text x="132.2" y="127.2">CON2G9</text>
<text x="132.2" y="131">CON2G6</text>
<text x="152.5" y="130.1" transform="rotate(-90 152.5 130.1)">GNDA</text>
<text x="95.2" y="133.8" transform="rotate(-90 95.2 133.8)">GND</text>
<text x="46.1" y="138.1" transform="rotate(-90 46.1 138.1)">IAC</text>
<text x="109.6" y="144.5" transform="rotate(-90 109.6 144.5)">VB</text>
<text x="117.8" y="150.7">SDA/2.6H</text>
<text x="117.8" y="154.5">SCL/2.6H</text>
<text x="193.5" y="156.7">GNDA</text>
<text x="207.1" y="156.2">U1</text>
<text x="212.8" y="156.2">ESP-WROOM-32</text>
<text x="87.1" y="165.9">TLA2528IRTER</text>
<text x="87.1" y="168.5">IC1</text>
<text x="59.7" y="174.4" transform="rotate(-90 59.7 174.4)">GND</text>
<text x="69" y="176.3">C26</text>
<text x="65.7" y="184">1uF/50V</text>
<text x="79.2" y="181.6" transform="rotate(-90 79.2 181.6)">R26</text>
<text x="84" y="180.3" transform="rotate(-90 84 180.3)">100K</text>
<text x="88.4" y="194.2" transform="rotate(-90 88.4 194.2)">+3V3</text>
</g>
<g font-size="2.5" fill="#c90d0c">
<text x="40.6" y="171.6" transform="rotate(-90 40.6 171.6)">I2C Address 13h</text>
<text x="94.1" y="177.5">NOTE:</text>
<text x="94.1" y="180.2">VBAT = 11.5K/1.5K *VB</text>
<text x="94.1" y="182.8">Network Resistor Divider 10K &amp; 1.5 K</text>
<text x="94.1" y="187.9">IAC &amp; VAC See the notes on BSP Software</text>
</g>
<g font-size="2.1" fill="#808080">
<text x="43.6" y="37.1">1</text>
<text x="47.5" y="38.2">RO</text>
<text x="43.6" y="42.2">2</text>
<text x="43.6" y="47.2">3</text>
<text x="47.5" y="43.3">RE/</text>
<text x="65.9" y="47.2">6</text>
<text x="65.9" y="42.2">7</text>
<text x="43.6" y="52.3">4</text>
<text x="47.5" y="48.4">DE</text>
<text x="47.5" y="53.4">DI</text>
<text x="131.3" y="50.4">14</text>
<text x="138.3" y="51.5">SER QA</text>
<text x="151" y="53">1</text>
<text x="151" y="50.4">15</text>
<text x="131.3" y="58">12</text>
<text x="131.4" y="55.5">11</text>
<text x="138.3" y="59.2">SCL QD</text>
<text x="138.3" y="56.6">SCK QC</text>
<text x="143.2" y="54.1">QB</text>
<text x="151" y="55.5">2</text>
<text x="151" y="58">3</text>
<text x="131.3" y="63.1">10</text>
<text x="138.3" y="64.2">RCK QF</text>
<text x="143.2" y="61.7">QE</text>
<text x="151" y="60.6">4</text>
<text x="151" y="63.1">5</text>
<text x="151" y="65.7">6</text>
<text x="143" y="66.8">QG</text>
<text x="143.1" y="69.3">QH</text>
<text x="151" y="68.2">7</text>
<text x="131.3" y="73.3">13</text>
<text x="138.3" y="74.4">G</text>
<text x="142.3" y="74.4">QH*</text>
<text x="151" y="73.3">9</text>
<text x="203.6" y="102.5">1</text>
<text x="203.6" y="107.6">3</text>
<text x="203.6" y="105">2</text>
<text x="209.4" y="103.6">GND</text>
<text x="209.4" y="106.1">3V3</text>
<text x="225.4" y="103.6">GND</text>
<text x="225.5" y="106.1">IO23</text>
<text x="234.8" y="105">37</text>
<text x="234.8" y="107.6">36</text>
<text x="234.8" y="102.5">38</text>
<text x="203.6" y="110.1">4</text>
<text x="203.6" y="112.6">5</text>
<text x="209.4" y="108.7">EN</text>
<text x="209.4" y="111.2">SENSOR_VP</text>
<text x="209.4" y="113.8">SENSOR_VN</text>
<text x="224.4" y="113.8">RXD0</text>
<text x="224.7" y="111.2">TXD0</text>
<text x="225.5" y="108.7">IO22</text>
<text x="234.8" y="112.6">34</text>
<text x="234.8" y="110.1">35</text>
<text x="203.6" y="115.2">6</text>
<text x="203.6" y="117.7">7</text>
<text x="209.4" y="116.3">IO34</text>
<text x="209.4" y="118.8">IO35</text>
<text x="225.4" y="118.8">GND</text>
<text x="225.5" y="116.3">IO21</text>
<text x="234.8" y="115.2">33</text>
<text x="234.8" y="117.7">GND</text>
<text x="202.4" y="125.3">10</text>
<text x="203.6" y="120.3">8</text>
<text x="203.6" y="122.8">9</text>
<text x="209.4" y="121.4">IO32</text>
<text x="209.4" y="123.9">IO33</text>
<text x="225.5" y="123.9">IO18</text>
<text x="225.5" y="121.4">IO19</text>
<text x="234.8" y="122.8">30</text>
<text x="234.8" y="120.3">31</text>
<text x="234.8" y="125.3">29</text>
<text x="202.4" y="130.4">12</text>
<text x="202.5" y="127.9">11</text>
<text x="209.4" y="131.5">IO27</text>
<text x="209.4" y="126.4">IO25</text>
<text x="209.4" y="129">IO26</text>
<text x="225.5" y="129">IO17</text>
<text x="225.5" y="131.5">IO16</text>
<text x="226.7" y="126.4">IO5</text>
<text x="234.8" y="127.9">28</text>
<text x="234.8" y="130.4">27</text>
<text x="72.8" y="133.5" transform="rotate(-90 72.8 133.5)">4</text>
<text x="75.3" y="133.5" transform="rotate(-90 75.3 133.5)">3</text>
<text x="77.8" y="133.5" transform="rotate(-90 77.8 133.5)">2</text>
<text x="80.4" y="133.5" transform="rotate(-90 80.4 133.5)">1</text>
<text x="202.4" y="132.9">13</text>
<text x="202.4" y="135.5">14</text>
<text x="209.4" y="134.1">IO14</text>
<text x="209.4" y="136.6">IO12</text>
<text x="226.7" y="134.1">IO4</text>
<text x="226.7" y="136.6">IO0</text>
<text x="234.8" y="132.9">26</text>
<text x="234.8" y="135.5">25</text>
<text x="51.8" y="143.1">5</text>
<text x="100.9" y="143.1">17</text>
<text x="202.4" y="143.1">16</text>
<text x="202.4" y="140.6">15</text>
<text x="209.4" y="141.7">GND</text>
<text x="226.7" y="141.7">IO2</text>
<text x="234.8" y="143.1">23</text>
<text x="234.8" y="140.6">24</text>
<text x="51.8" y="145.6">6</text>
<text x="51.8" y="148.2">7</text>
<text x="57.7" y="144.2">AIN6/GPIO6</text>
<text x="57.7" y="146.8">AIN7/GPIO7</text>
<text x="57.7" y="149.3">AVDD</text>
<text x="84.3" y="146.8">AIN1/GPIO1</text>
<text x="84.3" y="149.3">AIN0/GPIO0</text>
<text x="93.3" y="144.2">EP</text>
<text x="100.9" y="145.6">16</text>
<text x="100.9" y="148.2">15</text>
<text x="202.4" y="145.6">17</text>
<text x="202.4" y="148.2">18</text>
<text x="209.4" y="144.2">IO13</text>
<text x="209.4" y="146.8">SD2</text>
<text x="209.4" y="149.3">SD3</text>
<text x="225.5" y="144.2">IO15</text>
<text x="226" y="146.8">SD1</text>
<text x="226" y="149.3">SD0</text>
<text x="234.8" y="145.6">22</text>
<text x="234.8" y="148.2">21</text>
<text x="51.8" y="150.7">8</text>
<text x="57.7" y="151.8">DECAP</text>
<text x="73.9" y="150.1" transform="rotate(-90 73.9 150.1)">AIN5/GPIO5</text>
<text x="76.4" y="150.1" transform="rotate(-90 76.4 150.1)">AIN4/GPIO4</text>
<text x="79" y="150.1" transform="rotate(-90 79 150.1)">AIN3/GPIO3</text>
<text x="81.5" y="150.1" transform="rotate(-90 81.5 150.1)">AIN2/GPIO2</text>
<text x="91.8" y="151.8">SDA</text>
<text x="92" y="154.4">SCL</text>
<text x="100.9" y="150.7">14</text>
<text x="100.9" y="153.3">13</text>
<text x="202.4" y="150.7">19</text>
<text x="209.4" y="151.8">CMD</text>
<text x="226" y="151.8">CLK</text>
<text x="234.8" y="150.7">20</text>
<text x="73.9" y="158.9" transform="rotate(-90 73.9 158.9)">GND</text>
<text x="76.4" y="158.9" transform="rotate(-90 76.4 158.9)">DVDD</text>
<text x="79" y="158.9" transform="rotate(-90 79 158.9)">ADDR</text>
<text x="81.5" y="158.9" transform="rotate(-90 81.5 158.9)">NC</text>
<text x="72.8" y="164.8" transform="rotate(-90 72.8 164.8)">9</text>
<text x="75.3" y="165.9" transform="rotate(-90 75.3 165.9)">10</text>
<text x="77.8" y="165.8" transform="rotate(-90 77.8 165.8)">11</text>
<text x="80.4" y="165.9" transform="rotate(-90 80.4 165.9)">12</text>
</g>
<text font-size="2" fill="#808080" x="252.9" y="106.1">VAC</text>
<g font-size="1.8" fill="#808080">
<text x="209.6" y="26.7">GPIO14</text>
<text x="208.9" y="44.4">GPIO13</text>
<text x="208.9" y="60.9">GPIO16</text>
<text x="252.8" y="113.6">RXD/2.7P</text>
<text x="252.8" y="111.1">TXD/2.7P</text>
<text x="182.3" y="118.7">RX_COM/2.12I</text>
<text x="187.9" y="116.2">RX_485</text>
<text x="187.4" y="123.8">OE_LED</text>
<text x="187.9" y="121.2">EN_485</text>
<text x="245.2" y="123.8">SDA/2.6H</text>
<text x="245.2" y="121.2">SCL/2.6H</text>
<text x="181.7" y="131.4">EN_COM/2.10F</text>
<text x="182" y="128.9">TX_COM/2.12L</text>
<text x="186.4" y="126.3">CLK_LED</text>
<text x="245.2" y="131.4">GPIO16</text>
<text x="188" y="133.9">GPIO14</text>
<text x="188.1" y="136.5">TX_485</text>
<text x="245.2" y="133.9">BUZ</text>
<text x="245.2" y="136.5">ESP32_IO0/2.7K</text>
<text x="245.2" y="141.6">GPIO2</text>
<text x="188" y="144.1">GPIO13</text>
<text x="245.2" y="144.1">DAT_LED</text>
</g>
</svg>
